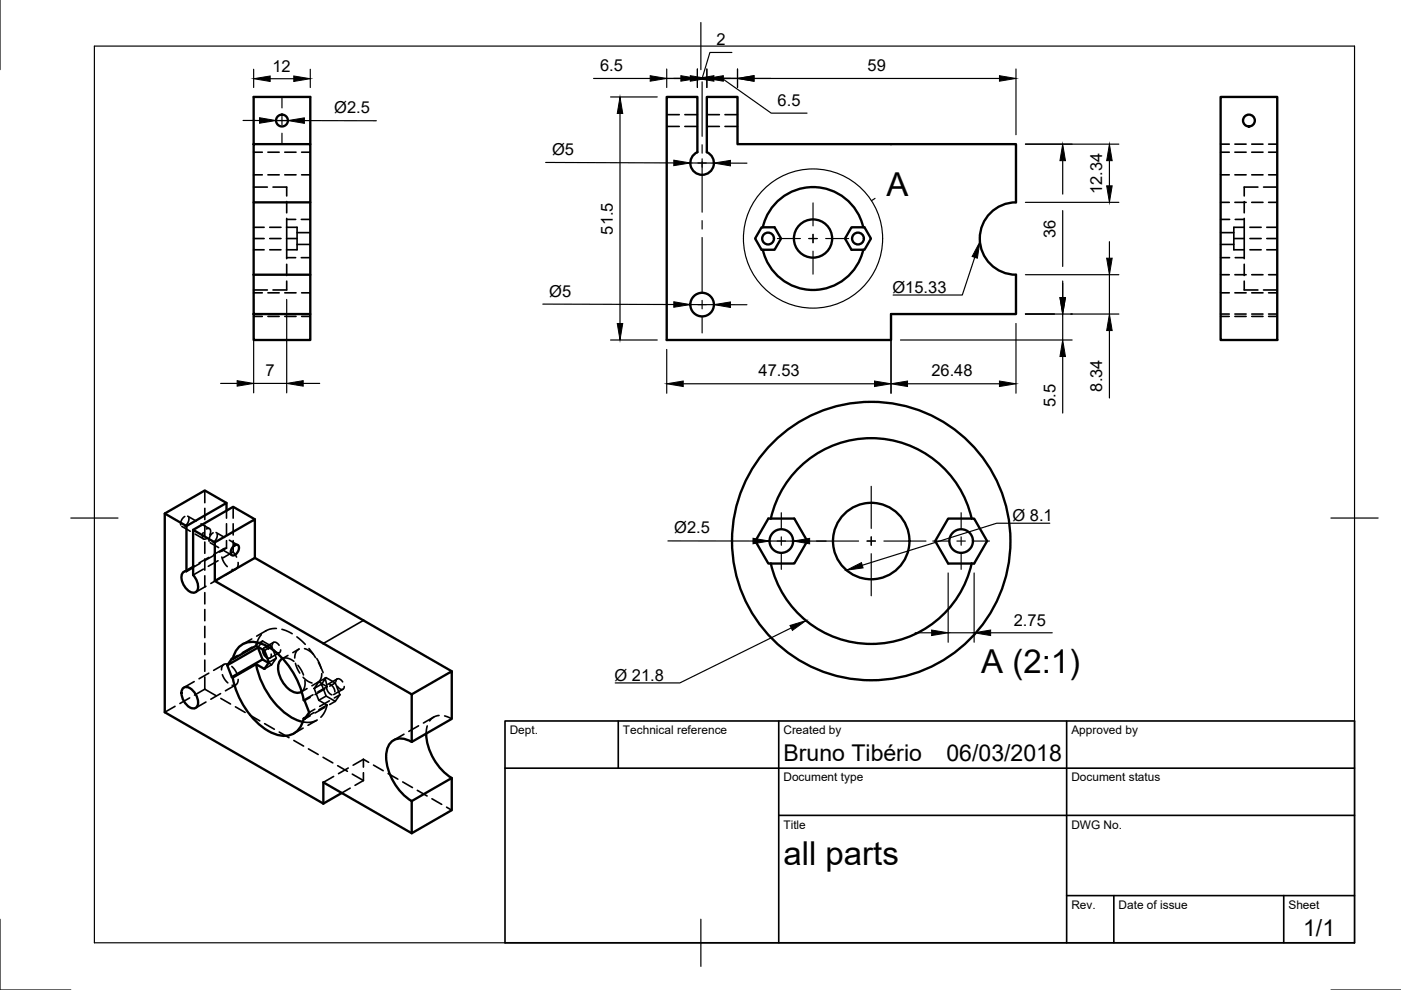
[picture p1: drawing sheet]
<svg xmlns="http://www.w3.org/2000/svg" width="297mm" height="210mm" viewBox="0 0 297 210" stroke-linecap="round" stroke-linejoin="round" font-family="sans-serif">
<!-- layer: Visible -->
<g fill="none" stroke="#000" stroke-width=".5">
<path d="M53.8 30.6h12v12.3h-12zM53.8 30.6v-10h12v10M141.4 20.6h6.5v11.7a2.5 2.5 0 0 0-1 3.8 2.5 2.5 0 0 0 3.9 0 2.5 2.5 0 0 0-.9-3.8v-11.7h6.5v10h59v12.3a7.7 7.7 0 0 0-7.7 7.7 7.7 7.7 0 0 0 7.7 7.6v8.4h-26.5v5.5h-47.5zM258.8 20.6h12v51.5h-12zM53.8 42.9v15.3M53.8 58.2v8.4h12v5.5h-12v-5.5M53.8 58.2h12v8.4M65.8 42.9v15.3M161.5 48.2h2.7l1.4 2.4-1.4 2.4h-2.7l-1.4-2.4zM161.7 48.2a10.9 10.9 0 0 1 10.7-8.5 10.9 10.9 0 0 1 10.6 8.5M161.7 53a10.9 10.9 0 0 0 10.7 8.5 10.9 10.9 0 0 0 10.6-8.5M180.5 48.2h2.8l1.4 2.4-1.4 2.4h-2.8l-1.3-2.4z"/>
<path d="M39.5 111.5v9.6M40.9 112.3l4.6 2.7M45.5 115v8.2l8.5-4.9 41.8 24M45.5 115l8.5-4.9v8.2M48 108.3v-1.7l-8.5 4.9-4.6-2.6M48 106.6l-4.6-2.6-8.5 4.9v42.1l33.7 19.4M49.5 115.9a.69 .69 0 0 1 1-.3 .69 .69 0 0 1 .1 1l-.2 .4a.86 .86 0 0 1-1.4 .5v-.8zM54 110.1l-4.6-2.6-8.5 4.8v9.6l.7 1a2.2 2.2 0 0 1-.1 2.6 2.08 2.08 0 0 1-2.4-1.2 2.71 2.71 0 0 1-.3-2.9l.7-.3M162.9 109.9h5.5l2.8 4.8-2.8 4.8h-5.5l-2.7-4.8zM163.4 110a21.8 21.8 0 0 1 21.3-17.1 21.8 21.8 0 0 1 21.3 17.1M163.4 119.5a21.8 21.8 0 0 0 21.3 17 21.8 21.8 0 0 0 21.3-17M201 109.9h5.5l2.8 4.8-2.8 4.8h-5.5l-2.7-4.8z"/>
<path d="M40.9 120.3l-1.4 .8M45.5 123.2l41.8 24 8.5-4.9v10.1l-8.5 4.9v-10.1M49.3 139.8a4.3 4.3 0 0 1 6.6-3.2 16.6 16.6 0 0 1 8.5 11.8l.2 .1 1 2.6-1 1.3-.2-.1M54.5 136.2l-.2 .7M54.7 137.3l1 2.5M54.8 137.2l-6.6 3.9 1-1.4 .1 .1 5-2.9 1.8 1 .9 2.5-.9 1.4-1.8-1M55.8 137.8l.2 .9 .6 .8M59.9 139.6a2.35 2.35 0 0 0-.9 2.8 5.9 5.9 0 0 0 3.7 4.5l.9-.1 .4-.2M38.7 146a1.25 1.25 0 0 1 2 .2 3.3 3.3 0 0 1 1.1 3.6 1.25 1.25 0 0 1-2-.2 3.3 3.3 0 0 1-1.1-3.6zM48.2 141.1l1 2.5M49.3 143.7a16.8 16.8 0 0 0 8.5 11.8 4.3 4.3 0 0 0 6.6-3.2M54.3 140.8l-5 2.9"/>
<path d="M54.3 140.8a16.7 16.7 0 0 0 8.5 11.8l1.4 .5M56.9 140.6l-1.2-.8-6.5 3.8 .1 .1M64.8 152.1l-.4 .2M87.3 157.3a3.3 3.3 0 0 0-4.8 .6 8.2 8.2 0 0 0 .7 7.4 11.3 11.3 0 0 0 4.1 4.5M90.4 155.5a12 12 0 0 0 5.4 9.5M68.6 170.4v-4.5l18.7 10.8M72.5 168.1l-3.9 2.3M87.3 169.8l8.5-4.8v6.8l-8.5 4.9z"/>
<circle cx="59.8" cy="25.6" r="1.25"/>
<circle cx="264.8" cy="25.6" r="1.25"/>
<circle cx="162.8" cy="50.6" r="1.25"/>
<circle cx="172.4" cy="50.6" r="4.1"/>
<circle cx="181.9" cy="50.6" r="1.25"/>
<circle cx="148.9" cy="64.6" r="2.5"/>
<circle cx="165.7" cy="114.7" r="2.5"/>
<circle cx="184.7" cy="114.7" r="8.1"/>
<circle cx="184.7" cy="114.7" r="29.5"/>
<circle cx="203.8" cy="114.7" r="2.5"/>
</g>
<!-- layer: Hidden -->
<g fill="none" stroke="#000" stroke-width=".35">
<path d="M53.8 37.1h1.8M53.8 39.7h2.9M53.8 32.3h1.8M56.8 37.1h2.4M56.8 32.3h2.4M57.9 39.7h2.9v1.8M60.4 37.1h2.4M60.4 32.3h2.4M64 37.1h1.8M64 32.3h1.8M141.4 24.3h2.6M141.4 26.8h2.6"/>
<path d="M145.2 24.3h2.7M145.2 26.8h2.7M149.9 24.3h2.6M149.9 26.8h2.6M153.7 24.3h2.7M153.7 26.8h2.7M258.8 37.1h1.8M258.8 30.6h1.8M258.8 32.3h1.8M261.8 37.1h2.4M261.8 30.6h2.4M261.8 32.3h2.4"/>
<path d="M265.4 37.1h2.4M265.4 30.6h2.4M265.4 32.3h2.4M266.7 39.7h-2.9v1.8M267.9 39.7h2.9M269 37.1h1.8M269 30.6h1.8M269 32.3h1.8M53.8 50.6h2.2M53.8 48.2h2.2M53.8 53h2.2M57.2 50.6h2.4"/>
<path d="M57.2 48.2h2.4M57.2 53h2.4M60.8 48.2h2.2v4.8h-2.2M60.8 50.6h2.2M60.8 46.3v8.5M60.8 56v2.4M60.8 59.6v1.9h-2.9M60.8 42.7v2.4M60.8 54.6h1.9M60.8 46.5h1.9M63 51.8h2.8M63 49.3h2.8"/>
<path d="M63.9 54.6h1.9M63.9 46.5h1.9M258.8 54.6h1.9M258.8 46.5h1.9M258.8 51.8h2.8M258.8 49.3h2.8M258.8 58.2h1.8M258.8 42.9h1.8M261.6 50.6h2.2M261.8 58.2h2.4M261.8 42.9h2.4M261.9 54.6h1.9"/>
<path d="M261.9 46.5h1.9M263.8 59.6v1.9h2.9M263.8 56v2.4M263.8 53v1.8M263.8 46.3v1.9M263.8 42.7v2.4M263.8 48.2v4.8M263.8 48.2h-2.2v4.8h2.2M265 50.6h2.4M265 48.2h2.4M265 53h2.4M265.4 58.2h2.4"/>
<path d="M265.4 42.9h2.4M268.6 50.6h2.2M268.6 48.2h2.2M268.6 53h2.2M269 58.2h1.8M269 42.9h1.8M53.8 67.1h1.8M53.8 62.1h1.8M53.8 61.5h2.9M56.8 67.1h2.4M56.8 62.1h2.4M60.4 67.1h2.4"/>
<path d="M60.4 62.1h2.4M64 67.1h1.8M64 62.1h1.8M258.8 67.1h1.8M258.8 62.1h1.8M258.8 66.6h1.8M261.8 67.1h2.4M261.8 62.1h2.4M261.8 66.6h2.4M265.4 67.1h2.4M265.4 62.1h2.4M265.4 66.6h2.4"/>
<path d="M267.9 61.5h2.9M269 67.1h1.8M269 62.1h1.8M269 66.6h1.8M38.6 111.6l1.7 1M39.2 109.5l-.7 .8-.2 1M39.8 109.4l1.8 1.1M40 109.8l-.1 .9-.7 .9M41.2 120l-2.2 1.2M41.4 113.2l1.8 1.1M42.4 119.4l-1.5 .9M42.6 111.1l1.8 1"/>
<path d="M43.1 112.9a.79 .79 0 0 0-.3 .9 .79 .79 0 0 0 .7 .5l.3-.1M43.4 104v2.6M43.4 107.8v2.4M43.4 111.4v2.3M43.4 114.9v2.4M43.4 118.5v2.4M43.8 112.2a.63 .63 0 0 1 .8 .1 .63 .63 0 0 1 0 .8l-.1 .3M44.3 118.2l-2.1 1.2M44.6 115.1l1.8 1M45.2 113l-.7 .8-.2 1M45.5 117.7l-2.1 1.2M45.8 112.9l1.8 1"/>
<path d="M46 113.2l-.1 1-.7 .8M46.2 118.9l-2 1.2M47 118.1l.5 1.1 .7 .9M47.4 116.7l1.8 1M47.5 116.3l-2.2 1.3M48 116.2a.92 .92 0 0 0-1 .7M48 116.2l-1.5 .9M48 108.3v1.6M48 111.1v2.3M48 114.6v1.6M48.6 114.5l1.8 1.1M49.4 117l.8 1.1"/>
<path d="M49.4 107.5v2.4M49.4 111.1v2.3M49.4 114.6v2.4M49.4 117l-2.1 1.3M50.5 119.3a1.11 1.11 0 0 1-1.3 1.4M43.1 120.7l-2.2 1.2M43.4 122.1v2.4M43.4 125.7v2.3M43.4 129.2v2.4M43.4 132.8v2.4M43.4 136.4v2.4M43.4 140v2.3"/>
<path d="M43.7 124.3l-2.2 1.3M46.8 122.5l-2.1 1.2M50 120.7l-2.2 1.2M50.3 139l-1.1 .7M53.4 135.5l-2 1.1M53.4 137.2l-2 1.2M55.4 134.6l-.9 1.6M55.7 135.9l-.9 1.3M55.7 135.9l1.9 1.1M55.7 135.9l-1.2 .7M56.1 137.9l1.5-.9 1 2.5M56.4 133.8l-2 1.1"/>
<path d="M56.9 137.6a.62 .62 0 0 0-.6-.3 .62 .62 0 0 0-.5 .5M57.5 138.7a.59 .59 0 0 1-.1 .7 .59 .59 0 0 1-.8 .1M57.7 136.8a.63 .63 0 0 1 .5-.7 .63 .63 0 0 1 .8 .4l.2 .3M58 136.2l-2 1.1M58.1 137.8a.78 .78 0 0 0 .6 .6 .78 .78 0 0 0 .8-.3v-.3M58.6 133.2l-1.2 .2-1.1 .4M59.2 138.4l-1.9 1.1M59.8 133.4l2.2 1M59.9 139.6a2.42 2.42 0 0 1 2.4 .6M61 139l-1.2 .7M62.9 135l1.8 1.6M63.3 137.7l-1.2 .7"/>
<path d="M63.5 137.6a1.94 1.94 0 0 0-1 1.9M64.6 137.5a4 4 0 0 1 1.9 1.2M65.5 137.5l1.4 1.9M67.2 139.6l.9 2.1M37.1 149.8l-2.2 1.2M40.2 148l-2.1 1.2M41.2 144.5l-2.2 1.3M43.4 143.5v2.6M43.4 146.1l-2.2 1.3M43.4 146.1l2.4 1.4M43.7 148.8l-2.2 1.3M44.3 142.7l-2.1 1.2"/>
<path d="M46.8 147.1l-2.1 1.2M46.8 148.1l2.1 1.2M47.1 143.1l.5 .9 .7 .8M47.5 140.9l-2.2 1.2M48.2 140.8a1.04 1.04 0 0 0-1.2 1.2M49.2 141.3l.6 .7 .5 1M49.9 149.9l2.1 1.2M50 145.2l-2.2 1.3M50.5 144.1a1.04 1.04 0 0 1-1.3 1.2M53 151.6l2.1 1.2M56.1 153.4l2.1 1.2M56.9 140.6l.7 .3-1.5 .9"/>
<path d="M57 140.4l1.6-.9-1 1.4M59.2 155.2l2.1 1.2M62.3 157l2.1 1.2M62.6 140.6l1 2.1M63.2 141.1l1.2 2M64.3 143.6a4 4 0 0 0 1.8 1.2M64.3 154.4l-2 1.1M64.6 144.3a2.47 2.47 0 0 1-.6 2.3M65.1 146l-1.3 .7M65.4 158.8l2.1 1.2M65.8 151.8l-1.2 .6M65.8 147.9l-1.2 .6"/>
<path d="M66.4 147.3l-2 1.1M66.6 151.1l-1.8 1M66.7 150.4l-1.1 .7M67.1 152.8a4.4 4.4 0 0 1-2.9 .3M67.3 152.7l-2 1.1M67.4 144.7l-1.3 .7M67.5 140.5l1 2.1M67.6 144.6l-1 1.4 1.6-.9 .9 2.5-1.5 .9-1-2.5M67.6 148.5l1.7 1M68.2 145.1l.9-1.4-1.5 .9 1.7 1M68.2 142.8a1.94 1.94 0 0 1-.9 1.9M68.9 150l-2.1 1.2"/>
<path d="M68.9 146.1l-2.1 1.2M68.9 143.7l.4 1.9M69.1 143.7l2 1.1-1.2 .7M69.1 147.6l2 1.1M69.2 145.7l.4 1 .8 .6M69.3 149.5a5.1 5.1 0 0 1-1.3 2.6M69.3 149.5l-1.7 1M69.3 145.6l-1.9 1.1M69.8 148.6l-2 1.2M69.9 145.1l.7 .6 .4 1M71.1 144.8l1 2.5M71.1 148.7l-1.2 .7"/>
<path d="M71.2 144.5a.63 .63 0 0 1 .5-.6 .63 .63 0 0 1 .7 .4l.3 .3M71.5 144l-2 1.1M71.5 145.5a.78 .78 0 0 0 .6 .6 .78 .78 0 0 0 .8-.3l.1-.2M72.1 147.3l-1 1.4M72.1 147.3l-1.2 .7M72.7 146.1l-2 1.2M85.6 155.7l-2.1 1.2M88.7 153.9l-2 1.2M90.6 153.9l-.2 1.6M92 152l-2.2 1.3M93.1 151.7a2.65 2.65 0 0 0-2 1.1M94.3 151.8l1.5 .6"/>
<path d="M68.5 160.6l2.1 1.2M70.7 164.6l-2.1 1.3M71.6 162.3l2.1 1.2M73.8 162.8l-2 1.2M74.2 167.1l-1.7 1M74.7 164.1l2.3 1.4M77 165.5l-1.7 1M77 161v1.6M77 163.8v1.7M77 161l-2.1 1.2M77 161l1.2 .6M79.2 162.2l2.1 1.2"/>
<path d="M82.3 164l2.1 1.2M85.4 165.8l2 1.2M88.5 167.6l2 1.2M91.6 169.4l2 1.1M94.7 171.1l1.1 .7"/>
</g>
<!-- layer: Visible Narrow -->
<path d="M77 131.5l-8.4 4.9" fill="none" stroke="#000" stroke-width=".35"/>
<!-- layer: Border -->
<path d="M0 0v14.8M20 9.8h267.2v190.1h-267.2zM148.6 4.8v10M15 109.8h10M282.2 109.8h10M0 194.9v15h15M148.6 194.9v10M282.2 209.9h14.9" fill="none" stroke="#000" stroke-width=".25"/>
<!-- layer: TitleBlock -->
<path d="M107.1 152.9h180.1v47h-180.1zM131.1 152.9v10M165.1 152.9v47M226.1 152.9v47M107.1 162.9h180.1M165.1 172.9h122.1M226.1 189.9h61.1M236.2 189.9v10M272.2 189.9v10" fill="none" stroke="#000" stroke-width=".35"/>
<!-- layer: Annotations -->
<g fill="none" stroke="#000" stroke-width=".25">
<path d="M185.5 42.1l-.7 .5M206.7 54.6l-2.7 8h-14.6M222.6 110.9h-11.3l-28.5 9M167.7 133.1l-23.6 11.7h-13.7"/>
<circle cx="172.4" cy="50.6" r="14.8"/>
</g>
<!-- layer: Dimensions -->
<g fill="none" stroke="#000" stroke-width=".25">
<path d="M53.8 14.7v3.9M57.3 16.7h5M65.8 14.7v3.9M125.8 16.6h12.1M140.9 16.6h7M141.4 14.6v4M147.9 16.6h2h-2M147.9 14.6v4M149.9 16.6h6.5h-6.5M149.9 14.6v4M151.4 16.6h5.5M153.1 16.6l10.4 7.4h7.6"/>
<path d="M155.2 11.1h-4.7l-1.6 5.5M156.4 14.6v4M159.9 16.6h52M215.4 14.6v14M51.5 25.5h3.5M58.5 25.6h2.5M64.5 25.6h15.3M115.7 34.4l27.2 .1M129.5 20.6h9.9M131.5 24.1v44.5M146.4 34.6h5M154.9 34.6h3.5"/>
<path d="M217.4 30.6h19.8M225.3 34.1v7.1M235.2 34.1v5.3M217.4 42.9h19.8M217.4 58.2h19.8M225.3 44.7v11.8M225.3 59.6v3.5M235.2 51.2v3.5M235.2 58.2v8.4M53.8 63.5v19.8M60.8 63.5v19.8M115.1 64.5l27.8 .1"/>
<path d="M129.5 72.1h9.9M141.4 74.1v9.3M146.4 64.6h5M154.9 64.6h3.5M188.9 68.6v14.8M190.9 72.1h36.4M215.4 68.6v14.8M217.4 66.6h19.8M225.3 66.6v5.5M225.3 75.6v12M235.2 70.1v14.3M46.8 81.3h3.5"/>
<path d="M53.8 81.3h7M64.3 81.3h3.5M144.9 81.4h40.5M192.4 81.4h19.5M141.6 114.7h18.1M163.2 114.7h5M171.7 114.7h3.5M194 134.2h3.5M201 121.5v14.7M201 134.2h5.5M206.5 121.5v14.7M210 134.2h13.1"/>
</g>
<g fill="#000" stroke="#000" stroke-width=".21">
<path d="M53.8 16.7l3.5-.6v1.2zM62.3 16.1l3.5 .6-3.5 .6zM137.9 16l3.5 .6-3.5 .6zM144.4 16l3.5 .6-3.5 .6zM146.4 16l3.5 .6-3.5 .6zM147.9 16.6l3.5-.6v1.2zM149.9 16.6l3.5-.6v1.2zM156.4 16.6l3.5-.6v1.2zM211.9 16l3.5 .6-3.5 .6zM55 25l3.5 .6-3.5 .5zM61 25.6l3.5-.6v1.2zM131.5 20.6l.5 3.5h-1.1z"/>
<path d="M142.9 34l3.5 .6-3.5 .5zM151.4 34.6l3.5-.6v1.2zM225.3 30.6l.6 3.5h-1.2zM234.6 39.4h1.2l-.6 3.5zM235.2 30.6l.6 3.5h-1.2zM234.6 54.7h1.2l-.6 3.5zM130.9 68.6h1.1l-.5 3.5zM142.9 64l3.5 .6-3.5 .5zM151.4 64.6l3.5-.6v1.2zM224.7 63.1h1.2l-.6 3.5zM225.3 72.1l.6 3.5h-1.2zM235.2 66.6l.6 3.5h-1.2z"/>
<path d="M50.3 80.7l3.5 .6-3.5 .6zM60.8 81.3l3.5-.6v1.2zM141.4 81.4l3.5-.6v1.2zM185.4 80.8l3.5 .6-3.5 .6zM188.9 81.4l3.5-.6v1.2zM211.9 80.8l3.5 .6-3.5 .6zM159.7 114.1l3.5 .6-3.5 .6zM168.2 114.7l3.5-.6v1.2zM197.5 133.6l3.5 .6-3.5 .6zM206.5 134.2l3.5-.6v1.2z"/>
</g>
<!-- layer: Center Lines -->
<g fill="none" stroke="#000" stroke-width=".25">
<path d="M148.9 17.4v11.5M55 25.6h2.1M58.9 25.6h1.8M59.8 20.8v2.1M59.8 24.7v1.8M59.8 28.2v2.1M62.5 25.6h2M148 34.6h1.8M148.9 30.7v1.8M148.9 33.7v11.3M148.9 46.8v1.8M148.9 50.4v11.5"/>
<path d="M164.8 50.6h4.9M171.5 50.6h1.8M172.4 43v4.9M172.4 49.7v1.8M172.4 53.3v4.8M175.1 50.6h4.8M142.9 64.6h3.3M148 64.6h1.8M148.9 63.7v1.8M148.9 67.3v3.3M151.5 64.6h3.4M159.7 114.7h3.3"/>
<path d="M164.8 114.7h1.7M165.7 108.7v3.3M165.7 113.8v1.8M165.7 117.4v3.3M168.3 114.7h3.4M173.1 114.7h8.9M183.8 114.7h1.8M184.7 103.1v8.9M184.7 113.8v1.8M184.7 117.4v8.9M187.4 114.7h8.9M197.8 114.7h3.3"/>
<path d="M202.9 114.7h1.8M203.8 108.7v3.3M203.8 113.8v1.8M203.8 117.4v3.3M206.5 114.7h3.3"/>
</g>
<!-- layer: Annotations -->
<path d="M207.8 51.2l-.6 3.5-1.1-.3zM167.5 132.6l3.4-1-2.9 2.1zM179.5 120.9l3.1-1.6 .4 1.1z" fill="#000" stroke="#000" stroke-width=".21"/>
<g font-size="7">
<text x="188" y="41.5">A</text>
<text x="208.1" y="142.6">A (2:1)</text>
<text x="166.1" y="183.4">all parts</text>
</g>
<g font-size="4.9">
<text x="166.1" y="161.4">Bruno Tibério</text>
<text x="200.7" y="161.4">06/03/2018</text>
<text x="276.3" y="198.5">1/1</text>
</g>
<g font-size="3.5">
<text x="151.9" y="9.6">2</text>
<text x="57.7" y="15.2">12</text>
<text x="127.2" y="15.1">6.5</text>
<text x="183.9" y="15.1">59</text>
<text x="70.9" y="24">Ø2.5</text>
<text x="164.9" y="22.4">6.5</text>
<text x="117.1" y="32.8">Ø5</text>
<text x="233.7" y="41.2" transform="rotate(-90 233.7 41.2)">12.34</text>
<text x="129.9" y="49.7" transform="rotate(-90 129.9 49.7)">51.5</text>
<text x="223.8" y="50.5" transform="rotate(-90 223.8 50.5)">36</text>
<text x="116.4" y="62.9">Ø5</text>
<text x="189.2" y="62.1">Ø15.33</text>
<text x="56.3" y="79.8">7</text>
<text x="160.8" y="79.8">47.53</text>
<text x="197.5" y="79.8">26.48</text>
<text x="233.7" y="83" transform="rotate(-90 233.7 83)">8.34</text>
<text x="223.8" y="86.2" transform="rotate(-90 223.8 86.2)">5.5</text>
<text x="143" y="113.1">Ø2.5</text>
<text x="214.7" y="110.4">Ø 8.1</text>
<text x="214.9" y="132.6">2.75</text>
<text x="130.3" y="144.3">Ø 21.8</text>
</g>
<g font-size="2.5">
<text x="108.1" y="155.7">Dept.</text>
<text x="132.1" y="155.7">Technical reference</text>
<text x="166.1" y="155.7">Created by</text>
<text x="227.1" y="155.7">Approved by</text>
<text x="166.1" y="165.7">Document type</text>
<text x="227.1" y="165.7">Document status</text>
<text x="166.1" y="175.7">Title</text>
<text x="227.1" y="175.7">DWG No.</text>
<text x="227.1" y="192.7">Rev.</text>
<text x="237.2" y="192.7">Date of issue</text>
<text x="273.2" y="192.7">Sheet</text>
</g>
</svg>
